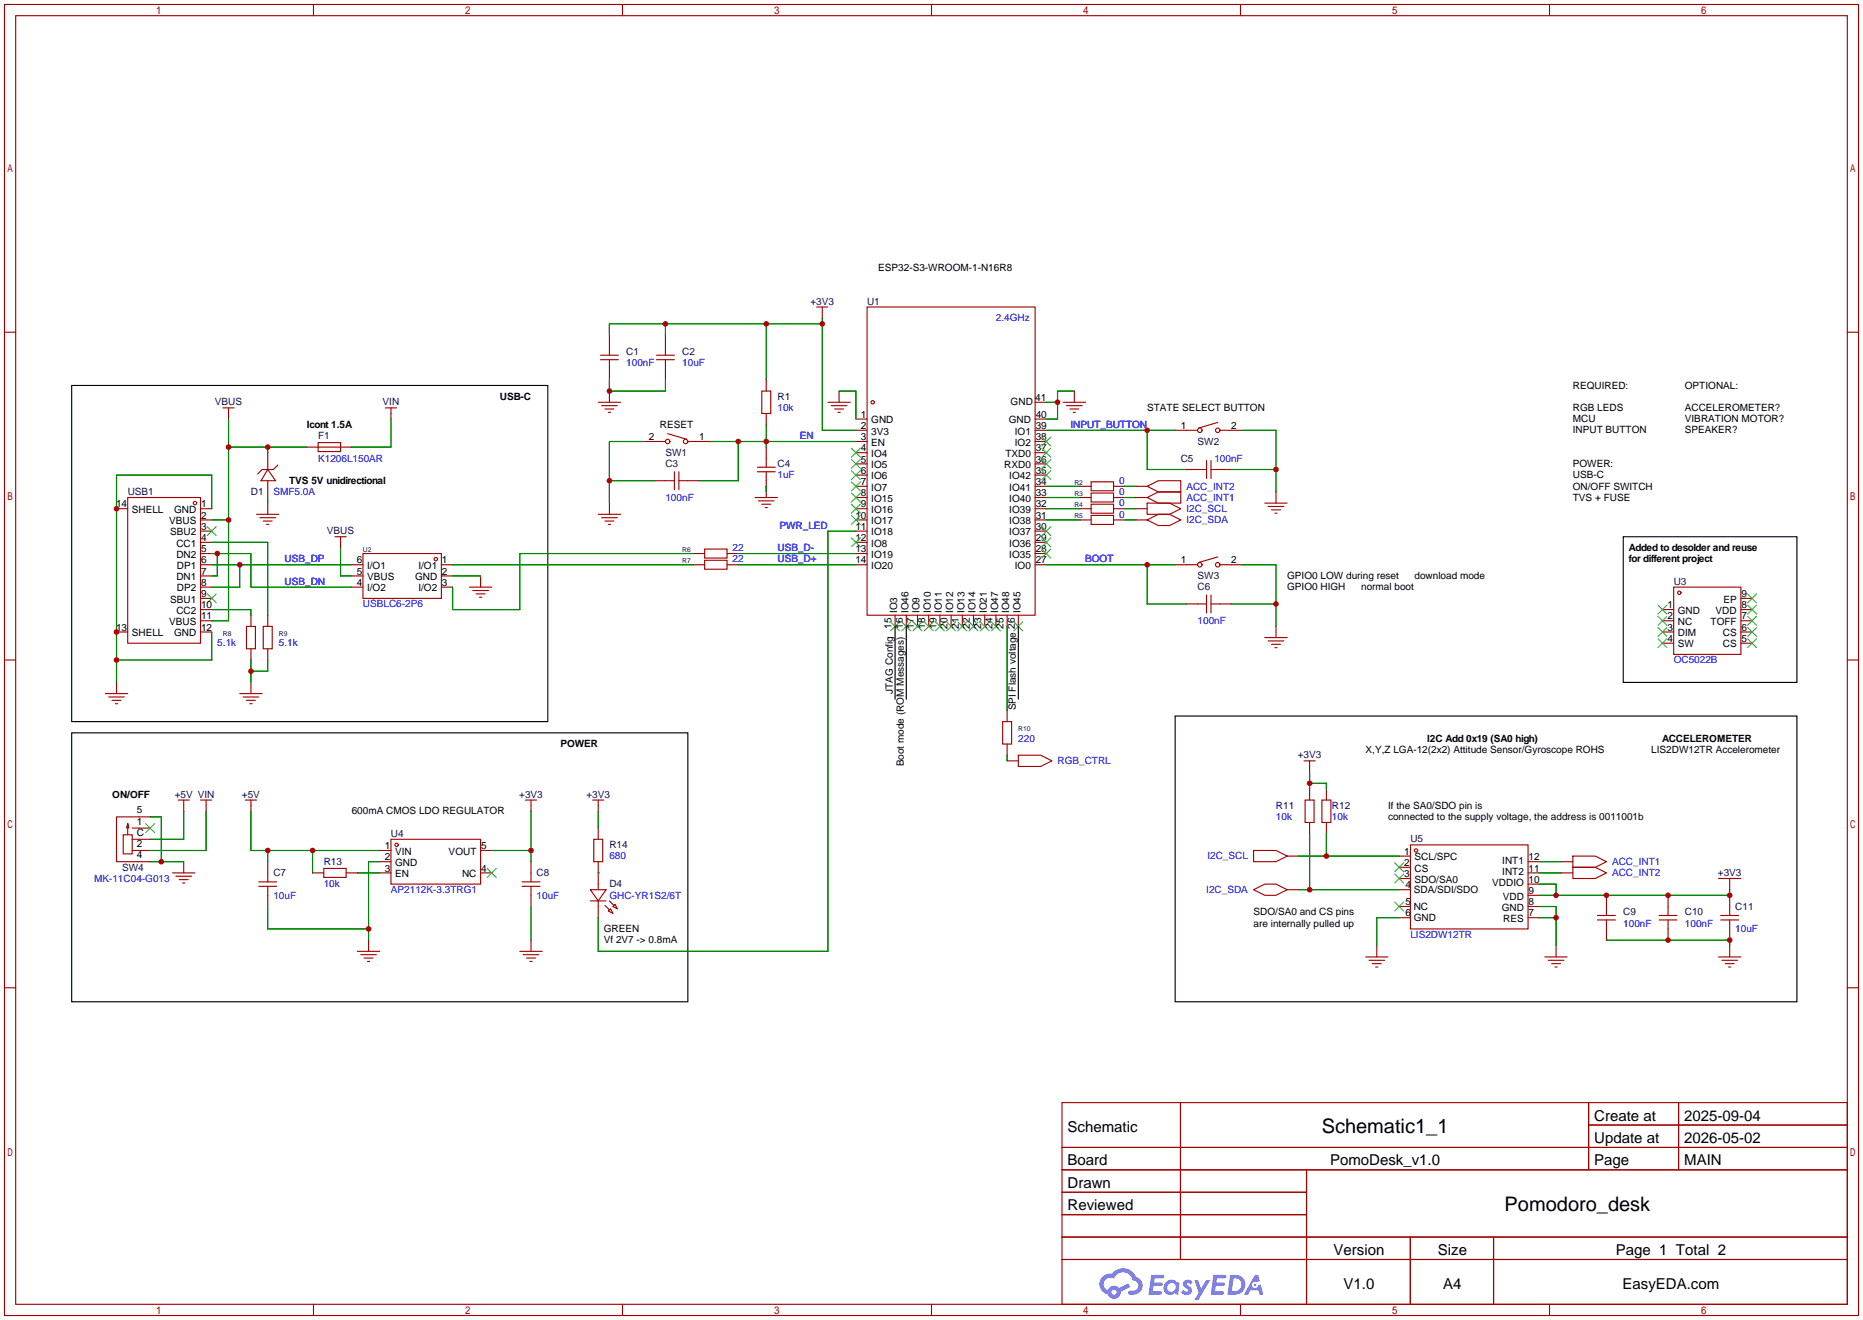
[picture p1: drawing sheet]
<svg xmlns="http://www.w3.org/2000/svg" width="422mm" height="299mm" viewBox="0 0 422 299" stroke-linecap="round" stroke-linejoin="round" font-family="sans-serif">
<g fill="none" stroke="#a10000" stroke-width=".25">
<path d="M1 1h420.4v297.2h-420.4zM3.6 3.6h415.2v292.1h-415.2zM71.1 1v2.6M141.1 1v2.6M211.2 1v2.6M281.3 1v2.6M351.3 1v2.6M1 75.3h2.6M418.8 75.3h2.6M1 149.6h2.6M418.8 149.6h2.6M1 223.9h2.6"/>
<path d="M418.8 223.9h2.6M240.8 249.9h178v45.8h-178zM267.7 249.9v35.6M360.2 249.9v15.3M360.2 255h58.6M380.6 249.9v15.3M240.8 260.1h178M240.8 265.2h178M240.8 270.3h55.4M240.8 275.3h55.4M296.2 265.2v30.5M71.1 295.7v2.5"/>
<path d="M141.1 295.7v2.5M211.2 295.7v2.5M240.8 280.4h178M240.8 285.5h178M281.3 295.7v2.5M319.8 280.4v15.3M338.6 280.4v15.3M351.3 295.7v2.5"/>
</g>
<g fill="#5487ff">
<path d="M268.5 290.3a1.3 1.3 0 0 1 1.9 .3l-.4 .6a.54 .54 0 0 0-1-.2l.2 .2a1.28 1.28 0 0 1 .8 2 1.53 1.53 0 0 1-2.2-.3l.5-.6 .8 .5a.31 .31 0 0 0 .3-.3 .31 .31 0 0 0-.2-.3 1.12 1.12 0 0 1-.7-1.9z"/>
<path d="M270.8 290.2h.8l.7 1.9 1.2-1.9h.9l-2.7 4.5h-.9l1-1.7z"/>
<path d="M261 289h2.3a.46 .46 0 0 1 .5 .1 .46 .46 0 0 1 .1 .5l-.3 .2h-1.8l-.1 .9h1.6a.4 .4 0 0 1 .3 .4 .4 .4 0 0 1-.4 .4h-1.6l-.2 1.2h1.4a.46 .46 0 0 1 .5 .1 .46 .46 0 0 1 .1 .5l-.4 .2h-2.6z"/>
<path d="M275.1 289h2.3a.47 .47 0 0 1 .5 .1 .47 .47 0 0 1 .1 .5l-.3 .2h-1.8l-.1 .9h1.6a.4 .4 0 0 1 .4 .4 .4 .4 0 0 1-.5 .4h-1.6l-.2 1.2h1.4a.46 .46 0 0 1 .5 .1 .46 .46 0 0 1 .1 .5l-.4 .2h-2.6z"/>
<path d="M284.5 289h.8l.3 1.3-.6 .4a.75 .75 0 0 0-1.1 .3 .75 .75 0 0 0 .5 1 .75 .75 0 0 0 .9-.6l.5-.3 .6 2.4h-.8l-.3-1h-1.8l-.5 1h-1z"/>
<path d="M278.9 289l-.6 4.5h1.4a2.27 2.27 0 0 0 2.7-2.3 2.27 2.27 0 0 0-2.7-2.2zM279.7 289.8a1.5 1.5 0 0 1 1.8 1.5 1.5 1.5 0 0 1-1.9 1.4h-.3z"/>
<path d="M264.4 290.6a1.6 1.6 0 0 0-.4 2.3 1.6 1.6 0 0 0 2.3 .2l.8 .4 .3-2.5-.1-.3h-.5a1.58 1.58 0 0 0-2.4-.1zM265 291.1a.98 .98 0 0 1 1.6 .5 .98 .98 0 0 1-1.1 1.2 .94 .94 0 0 1-.9-.6 .94 .94 0 0 1 .4-1.1z"/>
<path d="M250 289.4a2.37 2.37 0 0 0 1.1 4 1.54 1.54 0 0 0 1.8 1 1.54 1.54 0 0 0 1.2-1.6l2.2-1.1-.5-.8-2.1 1.1a1.57 1.57 0 0 0-2.6 .4 1.5 1.5 0 0 1-.7-2.1 1.5 1.5 0 0 1 2.2-.5 2.23 2.23 0 0 1 2.3-1.4 2.23 2.23 0 0 1 1.9 1.8 1.16 1.16 0 0 1 1.3 1.1 1.16 1.16 0 0 1-1.1 1.3h-.7a.47 .47 0 0 0-.5 .3 .47 .47 0 0 0 .4 .6 2.14 2.14 0 0 0 2.7-1.4 2.14 2.14 0 0 0-1.3-2.7 3.2 3.2 0 0 0-5.5-.7l-1.1 .1zM252 292.9a.6 .6 0 0 1 1.2 0 .6 .6 0 0 1-1.2 0z"/>
<circle cx="284.6" cy="291.3" r=".28"/>
</g>
<g fill="none" stroke="#a10000" stroke-width=".25">
<path d="M138.2 75.9v4.6M150.9 75.9v4.6M185.2 69.6h2.5M186.4 69.6v2.5M196.6 69.6h38.1v69.8h-38.1zM50.5 92.5h2.6M51.8 92.5v2.5M87.4 92.5h2.5M88.6 92.5v2.5M135.6 91.2h5.1M136.1 80.5h4.1M136.1 81.5h4.1"/>
<path d="M136.4 91.9h3.6M137.2 92.7h2M137.9 93.5h.5M138.2 81.5v4.6M138.2 88.6v2.6M148.8 80.5h4.1M148.8 81.5h4.1M150.9 81.5v4.6M151.4 98.3l4.3 1.3M172.7 88.6h2.1v5.1h-2.1zM173.7 86.1v2.5M173.7 93.7v2.6"/>
<path d="M187.7 91.2h5.1M188.5 91.9h3.5M189.2 92.7h2.1M190 93.5h.5M190.2 88.6v2.6M194.1 95h2.5M194.1 97.5h2.5M234.7 95h2.5M234.7 97.5h2.5M234.7 91.2h2.5M241 91.2h5.1M241.8 91.9h3.6"/>
<path d="M242.6 92.7h2M243.3 93.5h.5M243.6 88.6v2.6M266.4 97.5h5.1M276.1 95.8l-4.3 1.2M276.6 97.5h5.1M26.4 115.3h2.6M29 112.8h16.5v33h-16.5zM45.5 115.3h2.5M45.5 117.9h2.5M58.2 116.6h5M58.9 117.3h3.6"/>
<path d="M59.7 118.1h2M60.5 118.9h.5M60.7 106.4l1.8 2.6h-3.3zM60.7 102.6v3.8M60.7 109v3.8M60.7 114v2.6M63 105.4l-1 1h-2.6l-1 1M69.6 101.3h10.2M72.1 100.3h5.1v2.1h-5.1zM135.6 116.6h5.1M136.4 117.3h3.6M137.2 118.1h2"/>
<path d="M137.9 118.9h.5M138.2 114v2.6M145.8 100.1h5.1M148.3 109h4.6M152.9 106.9v4.1M153.9 109h4.6M153.9 106.9v4.1M156 100.1h5M171.2 112.8h5.1M171.7 105.9h4.1M171.7 106.9h4.1M172 113.5h3.5"/>
<path d="M172.7 114.3h2.1M173.5 115.1h.5M173.7 101.3v4.6M173.7 106.9v5.9M194.1 100.1h2.5M194.1 102.6h2.5M194.1 105.2h2.5M194.1 107.7h2.5M194.1 110.2h2.5M194.1 112.8h2.5M194.1 115.3h2.5M194.1 117.9h2.5"/>
<path d="M234.7 100.1h2.5M234.7 102.6h2.5M234.7 105.2h2.5M234.7 107.7h2.5M234.7 110.2h2.5M234.7 112.8h2.5M234.7 115.3h2.5M234.7 117.9h2.5M244.9 110.2h2.5M244.9 112.8h2.5M244.9 115.3h2.5M244.9 117.9h2.5"/>
<path d="M247.4 111.8h5.1v2h-5.1zM247.4 114.3h5.1v2h-5.1zM247.4 116.8h5.1v2.1h-5.1zM247.4 109.2h5.1v2.1h-5.1zM252.5 110.2h2.5M252.5 112.8h2.5M252.5 115.3h2.5M252.5 117.9h2.5M257.6 110.2h2.5M257.6 112.8h2.5M257.6 115.3h2.5M257.6 117.9h2.5"/>
<path d="M260.1 114h5.1l2.5 1.3-2.5 1.3h-5.1zM260.1 117.9l2.5-1.3h2.6l2.5 1.3-2.5 1.2h-2.6zM260.1 112.8l2.5-1.3h5.1v2.5h-5.1zM260.1 110.2l2.5-1.2h5.1v2.5h-5.1zM269 106.4h4.6M273.6 104.4v4.1M274.6 106.4h4.5M274.6 104.4v4.1M286.8 114h5M287.5 114.8h3.6M288.3 115.6h2M289.1 116.3h.5"/>
<path d="M289.3 111.5v2.5M45.5 120.4h2.5M45.5 122.9h2.5M45.5 125.5h2.5M45.5 128h2.5M45.5 130.6h2.5M45.5 133.1h2.5M45.5 135.6h2.5M45.5 138.2h2.5M56.9 139.4v2.6M60.7 139.4v2.6M75.9 121.7h2.6"/>
<path d="M77.2 121.7v2.5M79.8 128h2.5M79.8 130.6h2.5M79.8 133.1h2.5M82.3 125.5h17.8v10.1h-17.8zM100.1 128h2.5M100.1 130.6h2.5M100.1 133.1h2.5M106.4 133.1h5.1M107.2 133.9h3.5M107.9 134.6h2.1M108.7 135.4h.5"/>
<path d="M109 130.6v2.5M157.2 125.5h2.6M157.2 128h2.6M159.8 124.5h5v2h-5zM159.8 127h5v2h-5zM164.8 125.5h2.6M164.8 128h2.6M194.1 120.4h2.5M194.1 122.9h2.5M194.1 125.5h2.5M194.1 128h2.5M202.9 139.4v2.6"/>
<path d="M205.5 139.4v2.6M208 139.4v2.6M210.6 139.4v2.6M213.1 139.4v2.6M215.6 139.4v2.6M218.2 139.4v2.6M220.7 139.4v2.6M223.3 139.4v2.6M225.8 139.4v2.6M228.3 139.4v2.6M230.9 139.4v2.6M234.7 120.4h2.5"/>
<path d="M234.7 122.9h2.5M234.7 125.5h2.5M234.7 128h2.5M266.4 128h5.1M269 136.9h4.6M273.6 134.9v4M274.6 134.9v4M274.6 136.9h4.5M276.1 126.2l-4.3 1.3M276.6 128h5.1M376.9 138.2h2.6M379.5 133.1h15.2v15.2h-15.2z"/>
<path d="M394.7 135.6h2.6M394.7 138.2h2.6M23.9 157.2h5.1M24.6 158h3.6M25.4 158.7h2M26.2 159.5h.5M26.4 143.3h2.6M26.4 154.7v2.5M45.5 140.7h2.5M45.5 143.3h2.5M54.4 157.2h5M55.1 158h3.6"/>
<path d="M55.9 142h2v5.1h-2zM55.9 158.7h2M56.6 159.5h.5M56.9 147.1v2.5M56.9 154.7v2.5M59.7 142h2v5.1h-2zM60.7 147.1v2.5M286.8 144.5h5M287.5 145.3h3.6M288.3 146h2M289.1 146.8h.5M289.3 142v2.5"/>
<path d="M376.9 140.7h2.6M376.9 143.3h2.6M376.9 145.8h2.6M394.7 140.7h2.6M394.7 143.3h2.6M394.7 145.8h2.6M227.3 163.6h2.1v5.1h-2.1zM228.3 161v2.6M228.3 168.7v2.5M228.3 172.5h2.6M230.9 171.2h5.1l2.5 1.3-2.5 1.2h-5.1zM295.7 172.5h2.5"/>
<path d="M296.9 172.5v2.5M296.9 178.8v2.6M300.7 178.8v2.6M27.9 189.2h2.1v4.3h-2.1zM29 186.7l-.3 1M29.2 187.7l-.2-1v2.5M30 187.7h4M30 192.8h4M30 190.2h4M34 185.2h-7.6v10.1h7.6M39.1 197.9h5.1M39.9 198.6h3.5"/>
<path d="M40.4 181.4h2.5M40.6 199.4h2.1M41.7 181.4v2.5M41.7 195.3v2.6M45.5 181.4h2.5M46.7 181.4v2.5M55.6 181.4h2.6M56.9 181.4v2.5M58.7 199.9h4M60.7 195.3v4.6M70.9 197.9h2.5M73.4 196.8h5.1v2.1h-5.1z"/>
<path d="M78.5 197.9h2.5M86.1 197.9h2.5M86.1 192.8h2.5M86.1 195.3h2.5M88.6 190.2h20.4v10.2h-20.4zM109 197.9h2.5M109 192.8h2.5M118.4 199.9h4M119.1 181.4h2.6M120.4 181.4v2.5M120.4 195.3v4.6M134.4 181.4h2.5"/>
<path d="M134.6 190.2h2.1v5.1h-2.1zM135.6 181.4v2.5M135.6 187.7v2.5M135.6 195.3v6.4M284.2 192.8h5.1l2.5 1.3-2.5 1.2h-5.1zM291.8 194.1h2.6M295.9 181.4h2v5h-2zM296.9 186.4v2.6M299.7 181.4h2.1v5h-2.1zM300.7 186.4v2.6M317.2 194.1h2.6M317.2 196.6h2.6"/>
<path d="M317.2 199.1h2.6M319.8 191.5h26.7v19.1h-26.7zM346.5 197.9h2.5M346.5 195.3h2.5M354.1 197.9h2.5M354.1 195.3h2.5M356.6 194.1h5.1l2.5 1.2-2.5 1.3h-5.1zM356.6 196.6h5.1l2.5 1.3-2.5 1.2h-5.1zM389.6 199.1h5.1M392.2 199.1v8.4M41.4 200.2h.5M58.7 200.9h4"/>
<path d="M60.7 200.9v4.6M81 215.6h5.1M81.8 216.4h3.5M82.5 217.2h2.1M83.3 217.9h.5M83.6 213.1v2.5M117.9 215.6h5M118.4 200.9h4M118.6 216.4h3.6M119.4 217.2h2M120.1 217.9h.5M120.4 200.9v4.6"/>
<path d="M120.4 213.1v2.5M133.9 201.7h3.5l-1.8 2.5zM133.9 204.2h3.5M135.6 204.2v3.8M137.2 205.2l1 1M138.2 204.2l1 1M138.4 206l.5 1-1-.5zM139.4 205l.6 1-1.1-.5zM284.2 201.7l2.6-1.3h2.5l2.5 1.3-2.5 1.2h-2.5zM291.8 201.7h2.6M309.6 216.9h5.1M310.4 217.7h3.5"/>
<path d="M311.1 218.4h2.1M311.9 219.2h.5M312.2 214.4v2.5M317.2 201.7h2.6M317.2 205.5h2.6M317.2 208h2.6M346.5 205.5h2.5M346.5 208h2.5M346.5 202.9h2.5M346.5 200.4h2.5M350.3 216.9h5M351 217.7h3.6"/>
<path d="M351.8 218.4h2M352.6 219.2h.5M352.8 214.4v2.5M362.2 207.5h4.1M362.2 208.5h4.1M364.2 202.9v4.6M364.2 208.5v4.6M376.2 207.5h4M376.2 208.5h4M378.2 202.9v4.6M378.2 208.5v4.6M389.6 216.9h5.1"/>
<path d="M390.1 207.5h4.1M390.1 208.5h4.1M390.4 217.7h3.6M391.2 218.4h2M391.9 219.2h.5M392.2 208.5v4.6M392.2 214.4v2.5"/>
<circle cx="197.9" cy="91.2" r=".38"/>
<circle cx="272" cy="97.5" r=".51"/>
<circle cx="276.1" cy="97.5" r=".51"/>
<circle cx="44.2" cy="114" r=".38"/>
<circle cx="151.4" cy="100.1" r=".51"/>
<circle cx="155.4" cy="100.1" r=".51"/>
<circle cx="98.8" cy="126.7" r=".38"/>
<circle cx="272" cy="128" r=".51"/>
<circle cx="276.1" cy="128" r=".51"/>
<circle cx="380.7" cy="134.4" r=".38"/>
<circle cx="89.9" cy="191.5" r=".38"/>
<circle cx="321.1" cy="192.8" r=".38"/>
</g>
<g fill="none" stroke="#3c3" stroke-width=".25">
<path d="M236.2 99.1l2.1 2M238.3 99.1l-2.1 2M47 119.4l2 2M49 119.4l-2 2M193 101.6l2.1 2M193 104.1l2.1 2.1M193 106.7l2.1 2M193 109.2l2.1 2.1M193 111.8l2.1 2M193 114.3l2.1 2M193 116.8l2.1 2.1M195.1 101.6l-2.1 2"/>
<path d="M195.1 104.1l-2.1 2.1M195.1 106.7l-2.1 2M195.1 109.2l-2.1 2.1M195.1 111.8l-2.1 2M195.1 114.3l-2.1 2M195.1 116.8l-2.1 2.1M236.2 119.4l2.1 2M236.2 106.7l2.1 2M236.2 104.1l2.1 2.1M236.2 101.6l2.1 2M238.3 106.7l-2.1 2M238.3 119.4l-2.1 2"/>
<path d="M238.3 104.1l-2.1 2.1M238.3 101.6l-2.1 2M47 134.6l2 2.1M49 134.6l-2 2.1M193 121.9l2.1 2.1M195.1 121.9l-2.1 2.1M236.2 124.5l2.1 2M236.2 121.9l2.1 2.1M238.3 121.9l-2.1 2.1M238.3 124.5l-2.1 2M375.9 139.7l2.1 2M375.9 137.2l2.1 2"/>
<path d="M378 139.7l-2.1 2M378 137.2l-2.1 2M396.2 134.6l2.1 2.1M396.2 137.2l2.1 2M396.2 139.7l2.1 2M398.3 134.6l-2.1 2.1M398.3 137.2l-2.1 2M398.3 139.7l-2.1 2M201.9 141l2.1 2M204 141l-2.1 2M204.5 141l2 2M206.5 141l-2 2"/>
<path d="M207 141l2 2M209 141l-2 2M209.5 141l2.1 2M211.6 141l-2.1 2M212.1 141l2 2M214.1 141l-2 2M214.6 141l2.1 2M216.7 141l-2.1 2M217.2 141l2 2M219.2 141l-2 2M219.7 141l2 2M221.7 141l-2 2"/>
<path d="M222.2 141l2.1 2M224.3 141l-2.1 2M224.8 141l2 2M226.8 141l-2 2M229.9 141l2 2M231.9 141l-2 2M375.9 144.8l2.1 2M375.9 142.2l2.1 2.1M378 144.8l-2.1 2M378 142.2l-2.1 2.1M396.2 142.2l2.1 2.1M396.2 144.8l2.1 2"/>
<path d="M398.3 142.2l-2.1 2.1M398.3 144.8l-2.1 2M33 186.7l2.1 2M35.1 186.7l-2.1 2M110.5 196.8l2 2.1M112.5 196.8l-2 2.1M316.2 195.6l2.1 2M316.2 198.1l2.1 2.1M318.3 195.6l-2.1 2M318.3 198.1l-2.1 2.1M316.2 204.5l2.1 2M318.3 204.5l-2.1 2"/>
</g>
<g fill="none" stroke="#008700" stroke-width=".25">
<path d="M150.9 73.4v2.5M173.7 73.4v12.7M186.4 72.1v25.4h7.7M186.4 73.4h-48.2v2.5M51.8 95v45.7h-3.8M88.6 95v6.3h-8.8M138.2 86.1v2.5h12.7v-2.5M173.7 96.3v5M190.2 88.6h3.9v6.4M237.2 97.5h29.2M237.2 91.2h2.6M243.6 88.6h-3.8v6.4h-2.6"/>
<path d="M260.1 97.5v8.9h8.9M281.7 97.5h7.6v14M48 115.3v-7.6h-21.6v47M48 117.9h3.8M51.8 101.3h17.8M60.7 101.3v1.3M60.7 112.8v1.2M138.2 109h10.1M145.8 100.1h-7.6v13.9M161 100.1h33.1M167.4 100.1v8.9h-8.9M173.7 110.2v1.3"/>
<path d="M237.2 117.9h7.7M237.2 112.8h7.7M237.2 115.3h7.7M237.2 110.2h7.7M255 117.9h2.6M255 112.8h2.6M255 115.3h2.6M255 110.2h2.6M279.1 106.4h10.2M48 122.9h12.7v16.5M48 125.5h8.9v7.6h22.9M48 138.2h8.9v1.2"/>
<path d="M48 128h31.8M49.3 125.5v5.1h-1.3M54.4 128v5.1h-6.4M77.2 124.2v6.4h2.6M102.6 130.6h6.4M102.6 128h54.6M157.2 125.5h-39.3v12.7h-15.3v-5.1M167.4 128h26.7M167.4 125.5h26.7M194.1 120.4h-6.4v95.2h-52.1v-7.6M237.2 128h29.2M260.1 128v8.9h8.9"/>
<path d="M279.1 136.9h10.2M281.7 128h7.6v14M48 143.3v6.3h-21.6M56.9 149.6v5.1M60.7 149.6v2.5h-3.8M228.3 142v19M228.3 171.2v1.3M296.9 175v3.8M296.9 177.5h3.8v1.3M34 195.3h7.7M34 185.2h2.6v10.1M41.7 183.9v6.3h-7.7"/>
<path d="M46.7 183.9v8.9h-12.7M56.9 183.9v8.9h29.2M60.7 192.8v2.5M70.9 192.8v5.1M81 197.9h5.1M86.1 195.3h-2.5v17.8M111.5 192.8h8.9M120.4 183.9v11.4M135.6 197.9h.1M135.6 183.9v3.8M294.4 194.1h22.8M296.9 189v12.7"/>
<path d="M300.7 189v5.1M349 195.3h5.1M349 197.9h5.1M60.7 205.5v5.1h22.9M120.4 205.5v7.6M294.4 201.7h22.8M317.2 208h-5v6.4M349 208h3.8M349 200.4h3.8v2.5M349 205.5h3.8v8.9M349 202.9h43.2M364.2 213.1h28v1.3"/>
</g>
<path d="M16.3 87.4h107.9v76.2h-107.9zM368 121.7h39.4v33h-39.4zM202.9 142v16.5M205.5 142v16.5M230.9 142v16.5M16.3 166.1h139.7v61h-139.7zM266.4 162.3h141v64.8h-141z" fill="none" stroke="#000" stroke-width=".25"/>
<g fill="#c00">
<circle cx="186.4" cy="73.4" r=".63"/>
<circle cx="173.7" cy="73.4" r=".63"/>
<circle cx="150.9" cy="73.4" r=".63"/>
<circle cx="239.8" cy="91.2" r=".63"/>
<circle cx="173.7" cy="100.1" r=".63"/>
<circle cx="167.4" cy="100.1" r=".63"/>
<circle cx="26.4" cy="115.3" r=".63"/>
<circle cx="26.4" cy="143.3" r=".63"/>
<circle cx="26.4" cy="149.6" r=".63"/>
<circle cx="51.8" cy="117.9" r=".63"/>
<circle cx="51.8" cy="101.3" r=".63"/>
<circle cx="60.7" cy="101.3" r=".63"/>
<circle cx="54.4" cy="128" r=".63"/>
<circle cx="49.3" cy="125.5" r=".63"/>
<circle cx="138.2" cy="88.6" r=".63"/>
<circle cx="138.2" cy="109" r=".63"/>
<circle cx="83.6" cy="210.6" r=".63"/>
<circle cx="36.6" cy="195.3" r=".63"/>
<circle cx="60.7" cy="192.8" r=".63"/>
<circle cx="70.9" cy="192.8" r=".63"/>
<circle cx="260.1" cy="97.5" r=".63"/>
<circle cx="289.3" cy="106.4" r=".63"/>
<circle cx="260.1" cy="128" r=".63"/>
<circle cx="289.3" cy="136.9" r=".63"/>
<circle cx="120.4" cy="192.8" r=".63"/>
<circle cx="56.9" cy="152.1" r=".63"/>
<circle cx="352.8" cy="208" r=".63"/>
<circle cx="352.8" cy="202.9" r=".63"/>
<circle cx="364.2" cy="202.9" r=".63"/>
<circle cx="378.2" cy="202.9" r=".63"/>
<circle cx="392.2" cy="202.9" r=".63"/>
<circle cx="392.2" cy="213.1" r=".63"/>
<circle cx="378.2" cy="213.1" r=".63"/>
<circle cx="296.9" cy="201.7" r=".63"/>
<circle cx="300.7" cy="194.1" r=".63"/>
<circle cx="296.9" cy="177.5" r=".63"/>
</g>
<g font-size="4.5">
<text x="299.7" y="256.8">Schematic1_1</text>
<text x="341.2" y="274.6">Pomodoro_desk</text>
</g>
<g font-size="3.4">
<text x="242.1" y="256.5">Schematic</text>
<text x="361.5" y="254">Create at</text>
<text x="381.9" y="254">2025-09-04</text>
<text x="361.5" y="259.1">Update at</text>
<text x="381.9" y="259.1">2026-05-02</text>
<text x="242.1" y="264.2">Board</text>
<text x="242.1" y="269.2">Drawn</text>
<text x="301.6" y="264.2">PomoDesk_v1.0</text>
<text x="361.5" y="264.2">Page</text>
<text x="381.9" y="264.2">MAIN</text>
<text x="242.1" y="274.3">Reviewed</text>
<text x="302.4" y="284.5">Version</text>
<text x="326" y="284.5">Size</text>
<text x="366.4" y="284.5">Page 1 Total 2</text>
<text x="304.6" y="292.1">V1.0</text>
<text x="327.2" y="292.1">A4</text>
<text x="367.9" y="292.1">EasyEDA.com</text>
</g>
<g font-size="2.3">
<text x="199.1" y="61.4">ESP32-S3-WROOM-1-N16R8</text>
<text x="356.6" y="88.1">REQUIRED:</text>
<text x="382" y="88.1">OPTIONAL:</text>
<text x="113.3" y="90.6">USB-C</text>
<text x="195.2" y="94.7">1</text>
<text x="197.5" y="96">GND</text>
<text x="228.7" y="96">GND</text>
<text x="229.2" y="91.9">GND</text>
<text x="234.7" y="90.9">41</text>
<text x="234.8" y="94.7">40</text>
<text x="260.1" y="93.2">STATE SELECT BUTTON</text>
<text x="356.6" y="93.2">RGB LEDS</text>
<text x="356.6" y="95.7">MCU</text>
<text x="382" y="93.2">ACCELEROMETER?</text>
<text x="382" y="95.7">VIBRATION MOTOR?</text>
<text x="69.5" y="97">Icont 1.5A</text>
<text x="147.1" y="99.8">2</text>
<text x="149.6" y="97">RESET</text>
<text x="158.5" y="99.8">1</text>
<text x="195.2" y="97.2">2</text>
<text x="195.2" y="99.8">3</text>
<text x="197.5" y="98.5">3V3</text>
<text x="197.5" y="101">EN</text>
<text x="230.1" y="101">IO2</text>
<text x="230.1" y="98.5">IO1</text>
<text x="234.8" y="99.8">38</text>
<text x="234.8" y="97.2">39</text>
<text x="267.7" y="97.2">1</text>
<text x="279.1" y="97.2">2</text>
<text x="356.6" y="98.3">INPUT BUTTON</text>
<text x="382" y="98.3">SPEAKER?</text>
<text x="195.2" y="102.3">4</text>
<text x="195.2" y="104.8">5</text>
<text x="195.2" y="107.4">6</text>
<text x="197.5" y="103.6">IO4</text>
<text x="197.5" y="106.1">IO5</text>
<text x="227.7" y="106.1">RXD0</text>
<text x="228" y="103.6">TXD0</text>
<text x="234.8" y="107.4">35</text>
<text x="234.8" y="104.8">36</text>
<text x="234.8" y="102.3">37</text>
<text x="356.6" y="105.9">POWER:</text>
<text x="65.6" y="109.7">TVS 5V unidirectional</text>
<text x="195.2" y="109.9">7</text>
<text x="195.2" y="112.5">8</text>
<text x="197.5" y="108.7">IO6</text>
<text x="197.5" y="111.2">IO7</text>
<text x="197.5" y="113.7">IO15</text>
<text x="228.8" y="113.7">IO40</text>
<text x="228.8" y="111.2">IO41</text>
<text x="228.8" y="108.7">IO42</text>
<text x="234.8" y="112.5">33</text>
<text x="234.8" y="109.9">34</text>
<text x="356.6" y="108.4">USB-C</text>
<text x="356.6" y="111">ON/OFF SWITCH</text>
<text x="356.6" y="113.5">TVS + FUSE</text>
<text x="26.3" y="115">14</text>
<text x="29.9" y="116.3">SHELL</text>
<text x="38.4" y="118.8">VBUS</text>
<text x="39.5" y="116.3">GND</text>
<text x="45.6" y="115">1</text>
<text x="45.6" y="117.5">2</text>
<text x="193.9" y="117.5">10</text>
<text x="195.2" y="115">9</text>
<text x="197.5" y="116.3">IO16</text>
<text x="197.5" y="118.8">IO17</text>
<text x="228.8" y="118.8">IO38</text>
<text x="228.8" y="116.3">IO39</text>
<text x="234.8" y="117.5">31</text>
<text x="234.8" y="115">32</text>
<text x="38.6" y="121.4">SBU2</text>
<text x="40" y="123.9">CC1</text>
<text x="45.6" y="120.1">3</text>
<text x="45.6" y="122.6">4</text>
<text x="45.6" y="125.2">5</text>
<text x="193.9" y="120.1">11</text>
<text x="193.9" y="122.6">12</text>
<text x="193.9" y="125.2">13</text>
<text x="197.5" y="121.4">IO18</text>
<text x="197.5" y="123.9">IO8</text>
<text x="228.8" y="123.9">IO36</text>
<text x="228.8" y="121.4">IO37</text>
<text x="234.8" y="125.2">28</text>
<text x="234.8" y="122.6">29</text>
<text x="234.8" y="120.1">30</text>
<text x="369.3" y="124.9">Added to desolder and reuse</text>
<text x="40" y="126.4">DN2</text>
<text x="40" y="131.5">DN1</text>
<text x="40.1" y="129">DP1</text>
<text x="45.6" y="127.7">6</text>
<text x="45.6" y="130.2">7</text>
<text x="80.9" y="130.2">5</text>
<text x="80.9" y="127.7">6</text>
<text x="83.2" y="131.5">VBUS</text>
<text x="83.2" y="129">I/O1</text>
<text x="94.1" y="131.5">GND</text>
<text x="94.9" y="129">I/O1</text>
<text x="100.2" y="127.7">1</text>
<text x="100.2" y="130.2">2</text>
<text x="193.9" y="127.7">14</text>
<text x="197.5" y="126.4">IO19</text>
<text x="197.5" y="129">IO20</text>
<text x="228.8" y="126.4">IO35</text>
<text x="230.1" y="129">IO0</text>
<text x="234.8" y="127.7">27</text>
<text x="267.7" y="127.7">1</text>
<text x="279.1" y="127.7">2</text>
<text x="291.8" y="131.3">GPIO0 LOW during reset</text>
<text x="320.7" y="131.3">download mode</text>
<text x="369.3" y="127.5">for different project</text>
<text x="38.6" y="136.6">SBU1</text>
<text x="40.1" y="134.1">DP2</text>
<text x="45.6" y="132.8">8</text>
<text x="45.6" y="135.3">9</text>
<text x="45.6" y="137.9">10</text>
<text x="80.9" y="132.8">4</text>
<text x="83.2" y="134.1">I/O2</text>
<text x="94.9" y="134.1">I/O2</text>
<text x="100.2" y="132.8">3</text>
<text x="291.8" y="133.8">GPIO0 HIGH</text>
<text x="308.6" y="133.8">normal boot</text>
<text x="378.1" y="137.9">1</text>
<text x="390.8" y="136.6">EP</text>
<text x="394.8" y="135.3">9</text>
<text x="394.8" y="137.9">8</text>
<text x="26.3" y="142.9">13</text>
<text x="38.4" y="141.7">VBUS</text>
<text x="40" y="139.1">CC2</text>
<text x="45.6" y="140.4">11</text>
<text x="45.6" y="142.9">12</text>
<text x="202.1" y="142.6" transform="rotate(-90 202.1 142.6)">15</text>
<text x="203.4" y="139" transform="rotate(-90 203.4 139)">IO3</text>
<text x="204.7" y="142.6" transform="rotate(-90 204.7 142.6)">16</text>
<text x="206" y="139" transform="rotate(-90 206 139)">IO46</text>
<text x="207.2" y="142.6" transform="rotate(-90 207.2 142.6)">17</text>
<text x="208.5" y="139" transform="rotate(-90 208.5 139)">IO9</text>
<text x="209.8" y="142.6" transform="rotate(-90 209.8 142.6)">18</text>
<text x="211" y="139" transform="rotate(-90 211 139)">IO10</text>
<text x="212.3" y="142.6" transform="rotate(-90 212.3 142.6)">19</text>
<text x="213.6" y="139" transform="rotate(-90 213.6 139)">IO11</text>
<text x="214.8" y="142.6" transform="rotate(-90 214.8 142.6)">20</text>
<text x="216.1" y="139" transform="rotate(-90 216.1 139)">IO12</text>
<text x="217.4" y="142.6" transform="rotate(-90 217.4 142.6)">21</text>
<text x="218.7" y="139" transform="rotate(-90 218.7 139)">IO13</text>
<text x="219.9" y="142.6" transform="rotate(-90 219.9 142.6)">22</text>
<text x="221.2" y="139" transform="rotate(-90 221.2 139)">IO14</text>
<text x="222.5" y="142.6" transform="rotate(-90 222.5 142.6)">23</text>
<text x="223.7" y="139" transform="rotate(-90 223.7 139)">IO21</text>
<text x="225" y="142.6" transform="rotate(-90 225 142.6)">24</text>
<text x="226.3" y="139" transform="rotate(-90 226.3 139)">IO47</text>
<text x="227.5" y="142.6" transform="rotate(-90 227.5 142.6)">25</text>
<text x="228.8" y="139" transform="rotate(-90 228.8 139)">IO48</text>
<text x="231.4" y="139" transform="rotate(-90 231.4 139)">IO45</text>
<text x="378.1" y="142.9">3</text>
<text x="378.1" y="140.4">2</text>
<text x="380.4" y="141.7">NC</text>
<text x="380.4" y="139.1">GND</text>
<text x="387.9" y="141.7">TOFF</text>
<text x="389" y="139.1">VDD</text>
<text x="394.8" y="140.4">7</text>
<text x="394.8" y="142.9">6</text>
<text x="29.9" y="144.2">SHELL</text>
<text x="39.5" y="144.2">GND</text>
<text x="378.1" y="145.5">4</text>
<text x="380.4" y="146.8">SW</text>
<text x="380.4" y="144.2">DIM</text>
<text x="390.6" y="144.2">CS</text>
<text x="390.6" y="146.8">CS</text>
<text x="394.8" y="145.5">5</text>
<text x="202.4" y="157.2" transform="rotate(-90 202.4 157.2)">JTAG Config</text>
<text x="230.3" y="161" transform="rotate(-90 230.3 161)">SPI Flash voltage 26</text>
<text x="127.1" y="169.4">POWER</text>
<text x="204.9" y="173.7" transform="rotate(-90 204.9 173.7)">Boot mode (ROM Messages)</text>
<text x="309.6" y="170.7">X,Y,Z LGA-12(2x2) Attitude Sensor/Gyroscope ROHS</text>
<text x="323.6" y="168.1">I2C Add 0x19 (SA0 high)</text>
<text x="374.4" y="170.7">LIS2DW12TR Accelerometer</text>
<text x="376.8" y="168.1">ACCELEROMETER</text>
<text x="25.5" y="180.8">ON/OFF</text>
<text x="31" y="184.4">5</text>
<text x="79.8" y="184.6">600mA CMOS LDO REGULATOR</text>
<text x="314.7" y="183.4">If the SA0/SDO pin is</text>
<text x="314.7" y="185.9">connected to the supply voltage, the address is 0011001b</text>
<text x="31" y="186.9">1</text>
<text x="31" y="192">2</text>
<text x="31" y="189.4">C</text>
<text x="31" y="194.5">4</text>
<text x="87.3" y="192.5">1</text>
<text x="87.3" y="195">2</text>
<text x="87.3" y="197.6">3</text>
<text x="89.6" y="193.7">VIN</text>
<text x="89.6" y="196.3">GND</text>
<text x="101.7" y="193.7">VOUT</text>
<text x="109.1" y="197.6">4</text>
<text x="109.1" y="192.5">5</text>
<text x="318.4" y="193.7">1</text>
<text x="318.4" y="196.3">2</text>
<text x="320.7" y="195">SCL/SPC</text>
<text x="320.7" y="197.6">CS</text>
<text x="340.6" y="195.8">INT1</text>
<text x="346.6" y="197.6">11</text>
<text x="346.6" y="195">12</text>
<text x="89.6" y="198.8">EN</text>
<text x="104.8" y="198.8">NC</text>
<text x="318.4" y="198.8">3</text>
<text x="318.7" y="201.4">4</text>
<text x="320.5" y="202.4">SDA/SDI/SDO</text>
<text x="320.7" y="200.1">SDO/SA0</text>
<text x="338.3" y="200.9">VDDIO</text>
<text x="340.6" y="198.3">INT2</text>
<text x="340.7" y="203.9">VDD</text>
<text x="346.6" y="202.6">9</text>
<text x="346.6" y="200.1">10</text>
<text x="284.2" y="207.5">SDO/SA0 and CS pins</text>
<text x="318.7" y="205.2">5</text>
<text x="318.7" y="207.7">6</text>
<text x="320.5" y="206.2">NC</text>
<text x="320.5" y="208.7">GND</text>
<text x="340.5" y="206.4">GND</text>
<text x="340.9" y="209">RES</text>
<text x="346.6" y="207.7">7</text>
<text x="346.6" y="205.2">8</text>
<text x="136.9" y="211.3">GREEN</text>
<text x="136.9" y="213.8">Vf 2V7 -&gt; 0.8mA</text>
<text x="284.2" y="210">are internally pulled up</text>
</g>
<g font-size="2.3" fill="#000080">
<text x="183.8" y="69.1">+3V3</text>
<text x="196.6" y="69.1">U1</text>
<text x="142" y="80.5">C1</text>
<text x="154.7" y="80.5">C2</text>
<text x="48.7" y="91.9">VBUS</text>
<text x="86.8" y="91.9">VIN</text>
<text x="176.3" y="90.6">R1</text>
<text x="72.1" y="99.5">F1</text>
<text x="271.5" y="100.8">SW2</text>
<text x="150.9" y="103.3">SW1</text>
<text x="150.9" y="105.9">C3</text>
<text x="176.3" y="105.9">C4</text>
<text x="267.7" y="104.6">C5</text>
<text x="29" y="112.2">USB1</text>
<text x="56.9" y="112.2">D1</text>
<text x="74.1" y="121.1">VBUS</text>
<text x="271.5" y="131.3">SW3</text>
<text x="271.5" y="133.8">C6</text>
<text x="379.5" y="132.6">U3</text>
<text x="294.2" y="171.9">+3V3</text>
<text x="39.6" y="180.8">+5V VIN</text>
<text x="54.8" y="180.8">+5V</text>
<text x="117.7" y="180.8">+3V3</text>
<text x="133" y="180.8">+3V3</text>
<text x="289.3" y="183.4">R11</text>
<text x="302" y="183.4">R12</text>
<text x="88.6" y="189.7">U4</text>
<text x="319.8" y="191">U5</text>
<text x="27.7" y="197.3">SW4</text>
<text x="73.4" y="196.1">R13</text>
<text x="138.2" y="192.2">R14</text>
<text x="62" y="198.6">C7</text>
<text x="121.7" y="198.6">C8</text>
<text x="138.2" y="201.1">D4</text>
<text x="389.5" y="198.6">+3V3</text>
<text x="368" y="207.5">C9</text>
<text x="382" y="207.5">C10</text>
<text x="393.4" y="206.2">C11</text>
</g>
<g font-size="2.3" fill="#00f">
<text x="225.8" y="72.9">2.4GHz</text>
<text x="142" y="83">100nF</text>
<text x="154.7" y="83">10uF</text>
<text x="176.3" y="93.2">10k</text>
<text x="181.4" y="99.5">EN</text>
<text x="242.7" y="97">INPUT_BUTTON</text>
<text x="72.1" y="104.6">K1206L150AR</text>
<text x="275.3" y="104.6">100nF</text>
<text x="62" y="112.2">SMF5.0A</text>
<text x="150.9" y="113.5">100nF</text>
<text x="176.3" y="108.4">1uF</text>
<text x="253.7" y="112.2">0</text>
<text x="253.7" y="109.7">0</text>
<text x="269" y="113.5">ACC_INT1</text>
<text x="269" y="111">ACC_INT2</text>
<text x="176.7" y="119.9">PWR_LED</text>
<text x="253.7" y="114.8">0</text>
<text x="253.7" y="117.3">0</text>
<text x="269" y="116">I2C_SCL</text>
<text x="269" y="118.6">I2C_SDA</text>
<text x="166.1" y="124.9">22</text>
<text x="176.3" y="124.9">USB_D-</text>
<text x="64.5" y="127.5">USB_DP</text>
<text x="166.1" y="127.5">22</text>
<text x="176.3" y="127.5">USB_D+</text>
<text x="246" y="127.5">BOOT</text>
<text x="64.5" y="132.6">USB_DN</text>
<text x="82.3" y="137.6">USBLC6-2P6</text>
<text x="271.5" y="141.4">100nF</text>
<text x="49.3" y="146.5">5.1k</text>
<text x="63.2" y="146.5">5.1k</text>
<text x="379.5" y="150.3">OC5022B</text>
<text x="230.9" y="168.1">220</text>
<text x="239.8" y="173.2">RGB_CTRL</text>
<text x="289.3" y="185.9">10k</text>
<text x="302" y="185.9">10k</text>
<text x="138.2" y="194.8">680</text>
<text x="273.8" y="194.8">I2C_SCL</text>
<text x="365.5" y="196.1">ACC_INT1</text>
<text x="21.3" y="199.9">MK-11C04-G013</text>
<text x="62" y="203.7">10uF</text>
<text x="73.4" y="201.1">10k</text>
<text x="88.6" y="202.4">AP2112K-3.3TRG1</text>
<text x="121.7" y="203.7">10uF</text>
<text x="138.2" y="203.7">GHC-YR1S2/6T</text>
<text x="273.5" y="202.4">I2C_SDA</text>
<text x="365.5" y="198.6">ACC_INT2</text>
<text x="319.8" y="212.6">LIS2DW12TR</text>
<text x="368" y="210">100nF</text>
<text x="382" y="210">100nF</text>
<text x="393.4" y="211.3">10uF</text>
</g>
<g font-size="1.5" fill="#000080">
<text x="243.6" y="112.4">R3</text>
<text x="243.6" y="109.9">R2</text>
<text x="243.6" y="114.9">R4</text>
<text x="243.6" y="117.5">R5</text>
<text x="82.3" y="125.1">U2</text>
<text x="154.7" y="125.1">R6</text>
<text x="154.7" y="127.6">R7</text>
<text x="50.5" y="144.2">R8</text>
<text x="63.2" y="144.2">R9</text>
<text x="230.9" y="165.7">R10</text>
</g>
</svg>
